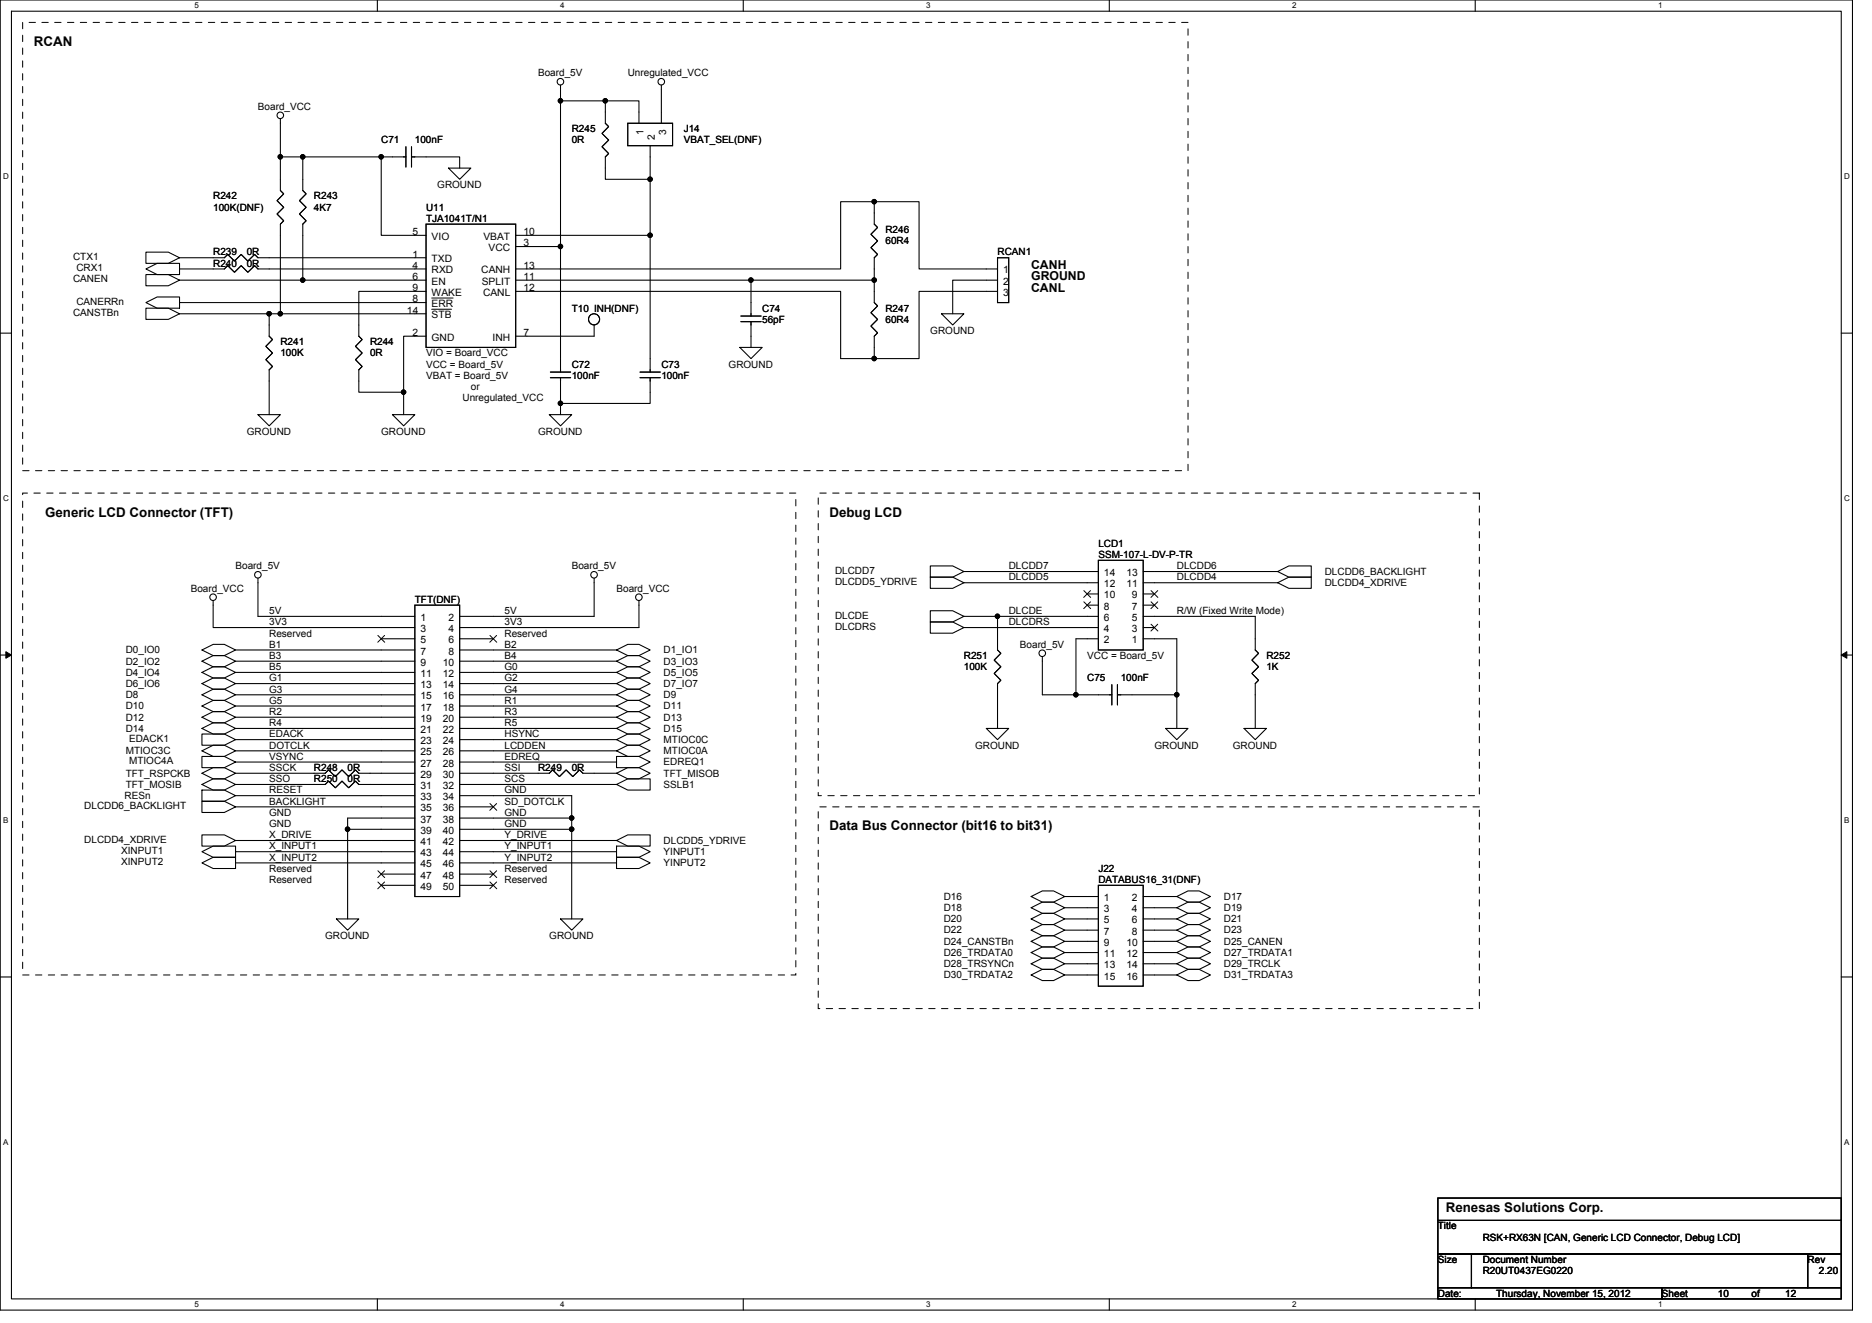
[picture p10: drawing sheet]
<svg xmlns="http://www.w3.org/2000/svg" width="297mm" height="210mm" viewBox="0 0 297 210" stroke-linecap="round" stroke-linejoin="round" font-family="sans-serif">
<path d="M0 0h293.9v207.9h-293.9zM1.8 1.8h290.4v204.3h-290.4z" fill="none" stroke="#000" stroke-width=".17"/>
<g fill="#fff">
<path d="M30.8 .2h.7v1.4h-.7z"/>
<path d="M30.8 206.3h.7v1.4h-.7z"/>
</g>
<path d="M59.9 0v1.8M59.9 206.1v1.8" fill="none" stroke="#000" stroke-width=".17"/>
<g fill="#fff">
<path d="M88.9 .2h.7v1.4h-.7z"/>
<path d="M88.9 206.3h.7v1.4h-.7z"/>
</g>
<path d="M117.9 0v1.8M117.9 206.1v1.8" fill="none" stroke="#000" stroke-width=".17"/>
<g fill="#fff">
<path d="M147 .2h.7v1.4h-.7z"/>
<path d="M147 206.3h.7v1.4h-.7z"/>
</g>
<path d="M176 0v1.8M176 206.1v1.8" fill="none" stroke="#000" stroke-width=".17"/>
<g fill="#fff">
<path d="M205 .2h.7v1.4h-.7z"/>
<path d="M205 206.3h.7v1.4h-.7z"/>
</g>
<path d="M234.1 0v1.8M234.1 206.1v1.8" fill="none" stroke="#000" stroke-width=".17"/>
<g fill="#fff">
<path d="M263.1 .2h.7v1.4h-.7z"/>
<path d="M263.1 206.3h.7v1.4h-.7z"/>
<path d="M.5 27.3h.9v1.4h-.9z"/>
<path d="M292.6 27.3h.9v1.4h-.9z"/>
<path d="M.5 78.4h.9v1.4h-.9z"/>
<path d="M292.6 78.4h.9v1.4h-.9z"/>
</g>
<path d="M0 52.9h1.8M292.2 52.9h1.7" fill="none" stroke="#000" stroke-width=".17"/>
<g fill="#fff">
<path d="M.5 129.5h.8v1.4h-.8z"/>
<path d="M292.6 129.5h.9v1.4h-.9z"/>
</g>
<path d="M0 103.9h1.8M292.2 103.9h1.7" fill="none" stroke="#000" stroke-width=".17"/>
<path d="M.9 103.4l.9 .5-.9 .5zM292.2 103.9l.8-.5v1z" fill="#000" stroke="#000" stroke-width=".16"/>
<g fill="#fff">
<path d="M.5 180.5h.8v1.4h-.8z"/>
<path d="M292.6 180.5h.9v1.4h-.9z"/>
</g>
<g fill="none" stroke="#000" stroke-width=".17">
<path d="M44.5 18.8v6.1M88.9 13.5v2.5M88.9 16v23.1M88.9 16h7.2v3.6l.5 .5-1.1 1.1 1.1 1-1.1 1.1 1.1 1.1-.5 .5v3.5h7.1v8.9M96.1 16h5.3v3.6M99.6 19.6h7.1v3.5h-7.1zM104.9 13.5v6.1M48 24.9h-3.5v5.3l.5 .6-1 1 1 1.1-1 1.1 1 1-.5 .6v14.2h23.1M48 24.9v5.3l.6 .6-1.1 1 1.1 1.1-1.1 1.1 1.1 1-.6 .6v8.9l19.6-.1M48 24.9h12.5M60.5 24.9h3.9M60.5 24.9v12.4h7.1"/>
<path d="M64.4 23.3v3.2M65.3 24.9h7.6v1.8M65.3 23.3v3.2M67.6 35.6h14.2v19.5h-14.2zM71.2 26.7h3.5l-1.8 1.7zM81.8 39.1h7.1M81.8 37.3h21.4M88.9 39.1v19.9M103.2 37.3v21.7M103.2 23.1v5.3M138.7 32h7.1v10.7h12.5M23.2 42.7l1.7-.9h3.6v1.8h-3.6z"/>
<path d="M23.2 43.6h3.5l1.8 .8-1.8 .9h-3.5zM23.2 48l1.7-.9h3.6v1.8h-3.6zM23.2 48.9h3.5l1.8 .9-1.8 .9h-3.5zM23.2 40h3.5l1.8 .9-1.8 .9h-3.5zM28.5 44.5h19.5M28.5 49.8h14.2M28.5 48h39.1M44.5 49.8h-1.8v3.5l.5 .6-1 1 1 1.1-1 1.1 1 1-.5 .6v7.1M67.6 40.9h-26.7l-.5-.5-1.1 1-1-1-1.1 1-1.1-1-.5 .5h-7.1M67.6 42.7h-26.7l-.5-.6-1.1 1.1-1-1.1-1.1 1.1-1.1-1.1-.5 .6h-7.1M67.6 46.2h-10.7v7.1l.6 .6-1.1 1 1.1 1.1-1.1 1.1 1.1 1-.6 .6v3.5h7.1v3.6M67.6 53.3h-3.6v8.9"/>
<path d="M81.8 44.4l37.4 .1M81.8 42.7h51.6v-10.7h5.3v3.6l.6 .5-1.1 1.1 1.1 1-1.1 1.1 1.1 1.1-.6 .5v3.5M87.3 59.9h3.2M87.3 59h3.2M88.9 59.9v4.1M94.3 51.6v1.7h-12.5M101.6 59.9h3.2M101.6 59h3.2M103.2 59.9v4.1h-14.3M117.4 55.1h3.5l-1.7 1.8zM117.6 51h3.2M117.6 50.1h3.2"/>
<path d="M119.2 51v4.1M138.7 44.4v3.6l.6 .5-1.1 1.1 1.1 1.1-1.1 1 1.1 1.1-.6 .5v3.6h-5.3v-10.7h-51.6M138.7 44.5h-19.5v5.6M149.4 49.8h3.5l-1.7 1.8zM158.3 40.9h1.8v7.1h-1.8zM158.3 44.4h-7.1v5.4M158.3 46.2h-12.5v10.7h-7.1M40.9 65.8h3.6l-1.8 1.8zM62.3 65.8h3.5l-1.8 1.8zM87.2 65.8h3.5l-1.8 1.8zM88.9 64v1.8M33.8 95.3v4.3h32"/>
<path d="M40.9 91.7v6.1h24.9M65.8 96h7.1v46.2h-7.1zM94.3 91.7v6.1h-21.4M101.4 95.3v4.3h-28.5M147.6 89.8h3.6l1.7 .9-1.7 .9h-3.6zM147.6 91.6h3.6l1.7 .9-1.7 .8h-3.6zM147.6 96.9h3.6l1.7 .9-1.7 .9h-3.6zM147.6 98.7h3.6l1.7 .9-1.7 .9h-3.6zM152.9 99.6h21.4M152.9 90.7h21.4M152.9 97.8h5.4M158.3 97.8h16"/>
<path d="M158.3 97.8v5.3l.5 .6-1 1 1 1.1-1 1 1 1.1-.5 .6v7.1M172.5 96h1.8M172.5 94.2h1.8M174.3 88.9h7.1v14.2h-7.1zM174.3 92.5h-21.4M181.4 90.7h21.3M181.4 92.5h21.3M181.4 97.8h17.8v5.3l.5 .6-1.1 1 1.1 1.1-1.1 1 1.1 1.1-.5 .6v7.1M181.4 99.6h1.8M181.4 96h1.8M181.4 94.2h1.8M202.7 90.7l1.8-.9h3.6v1.8h-3.6z"/>
<path d="M202.7 92.5l1.8-.9h3.6v1.7h-3.6zM32 116.5h3.6l1.8 .8-1.8 .9h-3.6zM32 103.1l1.8-.9h1.8l1.8 .9-1.8 .9h-1.8zM32 104.9l1.8-.9h1.8l1.8 .9-1.8 .9h-1.8zM32 106.7l1.8-.9h1.8l1.8 .9-1.8 .9h-1.8zM32 108.5l1.8-.9h1.8l1.8 .9-1.8 .8h-1.8zM32 112l1.8-.9h1.8l1.8 .9-1.8 .9h-1.8zM32 113.8l1.8-.9h1.8l1.8 .9-1.8 .9h-1.8zM32 115.6l1.8-.9h1.8l1.8 .9-1.8 .9h-1.8zM32 110.2l1.8-.9h1.8l1.8 .9-1.8 .9h-1.8zM32 119.1l1.8-.9h1.8l1.8 .9-1.8 .9h-1.8zM60.5 101.3h5.3"/>
<path d="M65.8 103.1h-28.4M65.8 104.9h-28.4M65.8 106.7h-28.4M65.8 108.5h-28.4M65.8 110.2h-28.4M65.8 112h-28.4M65.8 113.8h-28.4M65.8 115.6h-28.4M65.8 117.3h-28.4M65.8 119.1h-28.4M72.9 103.1h24.9M72.9 104.9h24.9"/>
<path d="M72.9 106.7h24.9M72.9 108.5h24.9M72.9 110.2h24.9M72.9 112h24.9M72.9 113.8h24.9M72.9 115.6h24.9M72.9 119.1h24.9M72.9 117.3h24.9M72.9 101.3h5.4M97.8 103.1l1.8-.9h1.8l1.8 .9-1.8 .9h-1.8zM97.8 104.9l1.8-.9h1.8l1.8 .9-1.8 .9h-1.8zM97.8 106.7l1.8-.9h1.8l1.8 .9-1.8 .9h-1.8z"/>
<path d="M97.8 108.5l1.8-.9h1.8l1.8 .9-1.8 .8h-1.8zM97.8 110.2l1.8-.9h1.8l1.8 .9-1.8 .9h-1.8zM97.8 112l1.8-.9h1.8l1.8 .9-1.8 .9h-1.8zM97.8 113.8l1.8-.9h1.8l1.8 .9-1.8 .9h-1.8zM97.8 115.6l1.8-.9h1.8l1.8 .9-1.8 .9h-1.8zM97.8 119.1l1.8-.9h1.8l1.8 .9-1.8 .9h-1.8zM97.8 117.3l1.8-.8h1.8l1.8 .8-1.8 .9h-1.8zM156.5 115.6h3.6l-1.8 1.7zM165.4 104.2v6h5.3M170.7 110.2h5.7M174.3 101.3h-3.6v8.9M176.4 108.6v3.2"/>
<path d="M177.3 110.2h9.4M177.3 108.6v3.2M181.4 101.3h5.3v8.9M185 115.6h3.5l-1.8 1.7zM186.7 110.2v5.4M197.4 115.6h3.6l-1.8 1.7zM32 120h3.6l1.8 .9-1.8 .9h-3.6zM32 127.1h3.6l1.8 .9-1.8 .9h-3.6zM32 132.5h3.6l1.8 .8-1.8 .9h-3.6zM32 135.1l1.8-.9h3.6v1.8h-3.6zM32 136.9l1.8-.9h3.6v1.8h-3.6zM32 122.7l1.8-.9h1.8l1.8 .9-1.8 .9h-1.8z"/>
<path d="M32 124.5l1.8-.9h1.8l1.8 .9-1.8 .8h-1.8zM32 125.3h3.6l1.8 .9-1.8 .9h-3.6zM37.4 126.2h28.4M37.4 128h28.4M37.4 133.3h28.4M37.4 135.1h28.4M37.4 122.7h14.2l.5-.5 1.1 1 1.1-1 1 1 1.1-1 .5 .5h8.9M37.4 124.5h14.2l.5-.6 1.1 1.1 1.1-1.1 1 1.1 1.1-1.1 .5 .6h8.9M55.2 131.6h10.6M55.2 131.6v14.2M60.5 138.7h5.3M65.8 120.9h-28.4"/>
<path d="M65.8 129.8h-10.6v1.8M65.8 136.9h-28.4M72.9 124.5h24.9M72.9 120.9h24.9M72.9 126.2h17.8v3.6M72.9 129.8h17.8M72.9 133.3l24.9 .1M72.9 135.1h24.9M72.9 136.9h24.9M72.9 131.6h17.8M72.9 128h5.4M72.9 138.7h5.4"/>
<path d="M90.7 131.6v14.2M90.7 129.8v1.8M97.8 122.7h-5.3l-.5-.5-1.1 1-1.1-1-1 1-1.1-1-.5 .5h-14.3M97.8 122.7l1.8-.9h1.8l1.8 .9-1.8 .9h-1.8zM97.8 120h3.6l1.8 .9-1.8 .9h-3.6zM97.8 124.5l1.8-.9h3.6v1.7h-3.6zM97.8 133.3l1.8-.8h3.6v1.7h-3.6zM97.8 134.2h3.6l1.8 .9-1.8 .9h-3.6zM97.8 136h3.6l1.8 .9-1.8 .9h-3.6zM0 155h1.8M53.4 145.8h3.5l-1.7 1.8zM60.5 140.5h5.3"/>
<path d="M72.9 140.5h5.4M88.9 145.8h3.6l-1.8 1.8zM163.6 142.2l1.8-.8h1.8l1.7 .8-1.7 .9h-1.8zM163.6 144l1.8-.9h1.8l1.7 .9-1.7 .9h-1.8zM163.6 145.8l1.8-.9h1.8l1.7 .9-1.7 .9h-1.8zM163.6 147.6l1.8-.9h1.8l1.7 .9-1.7 .9h-1.8zM163.6 149.4l1.8-.9h1.8l1.7 .9-1.7 .8h-1.8zM163.6 151.1l1.8-.9h1.8l1.7 .9-1.7 .9h-1.8zM163.6 152.9l1.8-.9h1.8l1.7 .9-1.7 .9h-1.8zM163.6 154.7l1.8-.9h1.8l1.7 .9-1.7 .9h-1.8zM168.9 142.2h5.4M174.3 140.5h7.1v16h-7.1z"/>
<path d="M174.3 144h-5.4M174.3 145.8h-5.4M174.3 147.6h-5.4M174.3 149.4h-5.4M174.3 151.1h-5.4M174.3 152.9h-5.4M174.3 154.7h-5.4M181.4 154.7h5.3M181.4 152.9h5.3M181.4 151.1h5.3M181.4 149.4h5.3M181.4 147.6h5.3"/>
<path d="M181.4 145.8h5.3M181.4 144h5.3M181.4 142.2h5.3M186.7 142.2l1.8-.8h1.8l1.8 .8-1.8 .9h-1.8zM186.7 144l1.8-.9h1.8l1.8 .9-1.8 .9h-1.8zM186.7 145.8l1.8-.9h1.8l1.8 .9-1.8 .9h-1.8zM186.7 147.6l1.8-.9h1.8l1.8 .9-1.8 .9h-1.8zM186.7 149.4l1.8-.9h1.8l1.8 .9-1.8 .8h-1.8zM186.7 151.1l1.8-.9h1.8l1.8 .9-1.8 .9h-1.8zM186.7 152.9l1.8-.9h1.8l1.8 .9-1.8 .9h-1.8zM186.7 154.7l1.8-.9h1.8l1.8 .9-1.8 .9h-1.8zM292.2 155h1.7"/>
<path d="M228.2 190.1h64v3.5h-64zM228.2 193.6h64v5.4h-64zM228.2 199h5.3v5.3h-5.3zM233.5 199h53.3v5.3h-53.3zM286.8 199h5.4v5.3h-5.4zM228.2 204.3h35.5v1.8h-35.5zM263.7 204.3h28.5v1.8h-28.5z"/>
<circle cx="44.5" cy="18.3" r=".52"/>
<circle cx="88.9" cy="13" r=".52"/>
<circle cx="104.9" cy="13" r=".52"/>
<circle cx="94.3" cy="50.7" r=".88"/>
<circle cx="33.8" cy="94.8" r=".52"/>
<circle cx="40.9" cy="91.2" r=".52"/>
<circle cx="94.3" cy="91.2" r=".52"/>
<circle cx="101.4" cy="94.8" r=".52"/>
<circle cx="165.4" cy="103.6" r=".52"/>
</g>
<g fill="#000" stroke="#000" stroke-width=".17">
<circle cx="88.9" cy="16" r=".35"/>
<circle cx="96" cy="16" r=".35"/>
<circle cx="44.5" cy="24.9" r=".35"/>
<circle cx="48" cy="24.9" r=".35"/>
<circle cx="60.5" cy="24.9" r=".35"/>
<circle cx="88.9" cy="39.1" r=".35"/>
<circle cx="103.2" cy="37.3" r=".35"/>
<circle cx="103.2" cy="28.4" r=".35"/>
<circle cx="138.7" cy="32" r=".35"/>
<circle cx="42.7" cy="49.8" r=".35"/>
<circle cx="44.5" cy="49.8" r=".35"/>
<circle cx="48" cy="44.4" r=".35"/>
<circle cx="119.2" cy="44.4" r=".35"/>
<circle cx="138.7" cy="44.4" r=".35"/>
<circle cx="138.7" cy="56.9" r=".35"/>
<circle cx="64" cy="62.2" r=".35"/>
<circle cx="88.9" cy="64" r=".35"/>
<circle cx="158.3" cy="97.8" r=".35"/>
<circle cx="170.7" cy="110.2" r=".35"/>
<circle cx="186.7" cy="110.2" r=".35"/>
<circle cx="55.1" cy="131.6" r=".35"/>
<circle cx="90.7" cy="131.6" r=".35"/>
<circle cx="90.7" cy="129.8" r=".35"/>
</g>
<path d="M3.6 3.6h184.9v71.1h-184.9zM3.6 78.2h122.7v76.5h-122.7zM129.8 78.2h104.9v48h-104.9zM129.8 128h104.9v32h-104.9z" fill="none" stroke="#000" stroke-width=".16" stroke-dasharray="1 1 1 1 1 1 1 1"/>
<g fill="none" stroke="#000" stroke-width=".16">
<path d="M68.5 47.3h3.4M68.5 49.1h3.1M172 95.5l1.1 1.1M172 93.7l1.1 1.1M173 95.5l-1 1.1M173 93.7l-1 1.1M182.6 99l1.1 1.1M182.6 95.5l1.1 1.1M182.6 93.7l1.1 1.1M183.7 99l-1.1 1.1M183.7 95.5l-1.1 1.1M183.7 93.7l-1.1 1.1"/>
<path d="M60 100.8l1 1.1M61 100.8l-1.1 1.1M77.7 100.8l1.1 1.1M78.8 100.8l-1.1 1.1M60 138.2l1 1M60 139.9l1 1.1M61 138.2l-1.1 1M61 139.9l-1.1 1.1M77.7 127.5l1.1 1.1M77.7 138.2l1.1 1M77.7 139.9l1.1 1.1M78.8 127.5l-1.1 1.1"/>
<path d="M78.8 138.2l-1.1 1M78.8 139.9l-1.1 1.1"/>
</g>
<g font-size="2.1">
<text x="5.4" y="7.3">RCAN</text>
<text x="7.2" y="82">Generic LCD Connector (TFT)</text>
<text x="131.6" y="82">Debug LCD</text>
<text x="131.6" y="131.8">Data Bus Connector (bit16 to bit31)</text>
<text x="229.4" y="192.2">Renesas Solutions Corp.</text>
</g>
<g font-size="1.9">
<text x="163.6" y="42.7">CANH</text>
<text x="163.6" y="44.5">GROUND</text>
<text x="163.6" y="46.3">CANL</text>
</g>
<g font-size="1.6">
<text x="40.9" y="17.4">Board_VCC</text>
<text x="85.4" y="12.1">Board_5V</text>
<text x="99.6" y="12.1">Unregulated_VCC</text>
<text x="60.5" y="22.8">C71</text>
<text x="65.8" y="22.8">100nF</text>
<text x="90.7" y="21">R245</text>
<text x="90.7" y="22.8">0R</text>
<text x="102.1" y="21.4" transform="rotate(-90 102.1 21.4)">1</text>
<text x="103.9" y="22.2" transform="rotate(-90 103.9 22.2)">2</text>
<text x="105.7" y="21.4" transform="rotate(-90 105.7 21.4)">3</text>
<text x="108.5" y="21">J14</text>
<text x="108.5" y="22.8">VBAT_SEL(DNF)</text>
<text x="69.4" y="29.9">GROUND</text>
<text x="33.8" y="31.6">R242</text>
<text x="33.8" y="33.4">100K(DNF)</text>
<text x="49.8" y="31.6">R243</text>
<text x="49.8" y="33.4">4K7</text>
<text x="67.6" y="33.4">U11</text>
<text x="67.6" y="35.2">TJA1041T/N1</text>
<text x="11.6" y="41.3">CTX1</text>
<text x="33.8" y="40.5">R239</text>
<text x="39.2" y="40.5">0R</text>
<text x="65.5" y="40.9">1</text>
<text x="65.5" y="37.3">5</text>
<text x="68.5" y="41.6">TXD</text>
<text x="68.5" y="38.1">VIO</text>
<text x="76.7" y="38.1">VBAT</text>
<text x="77.5" y="39.8">VCC</text>
<text x="83.1" y="37.3">10</text>
<text x="83.1" y="39.1">3</text>
<text x="140.5" y="37">R246</text>
<text x="140.5" y="38.8">60R4</text>
<text x="158.3" y="40.5">RCAN1</text>
<text x="11.6" y="44.8">CANEN</text>
<text x="12.1" y="43">CRX1</text>
<text x="33.8" y="42.3">R240</text>
<text x="39.2" y="42.3">0R</text>
<text x="65.5" y="42.7">4</text>
<text x="65.5" y="44.4">6</text>
<text x="65.5" y="46.2">9</text>
<text x="65.5" y="48">8</text>
<text x="68.5" y="43.4">RXD</text>
<text x="68.5" y="45.2">EN</text>
<text x="68.5" y="46.9">WAKE</text>
<text x="76.4" y="43.4">CANH</text>
<text x="76.5" y="45.2">SPLIT</text>
<text x="76.6" y="46.9">CANL</text>
<text x="83.1" y="44.4">11</text>
<text x="83.1" y="46.2">12</text>
<text x="83.1" y="42.7">13</text>
<text x="159.2" y="43.4">1</text>
<text x="159.2" y="45.2">2</text>
<text x="159.2" y="46.9">3</text>
<text x="11.6" y="50.1">CANSTBn</text>
<text x="12.1" y="48.4">CANERRn</text>
<text x="64.6" y="49.8">14</text>
<text x="65.5" y="53.3">2</text>
<text x="68.5" y="48.7">ERR</text>
<text x="68.5" y="50.5">STB</text>
<text x="83.1" y="53.3">7</text>
<text x="90.7" y="49.4">T10 INH(DNF)</text>
<text x="120.9" y="49.4">C74</text>
<text x="120.9" y="51.2">56pF</text>
<text x="140.5" y="49.4">R247</text>
<text x="140.5" y="51.2">60R4</text>
<text x="147.6" y="53">GROUND</text>
<text x="44.5" y="54.8">R241</text>
<text x="44.5" y="56.5">100K</text>
<text x="58.7" y="54.8">R244</text>
<text x="58.7" y="56.5">0R</text>
<text x="67.6" y="56.5">VIO = Board_VCC</text>
<text x="67.6" y="58.3">VCC = Board_5V</text>
<text x="68.5" y="54.1">GND</text>
<text x="78.2" y="54.1">INH</text>
<text x="90.7" y="58.3">C72</text>
<text x="104.9" y="58.3">C73</text>
<text x="115.6" y="58.3">GROUND</text>
<text x="67.6" y="60.1">VBAT = Board_5V</text>
<text x="73.4" y="63.6">Unregulated_VCC</text>
<text x="74.7" y="61.9">or</text>
<text x="90.7" y="60.1">100nF</text>
<text x="104.9" y="60.1">100nF</text>
<text x="39.2" y="69">GROUND</text>
<text x="60.5" y="69">GROUND</text>
<text x="85.4" y="69">GROUND</text>
<text x="174.3" y="86.8">LCD1</text>
<text x="174.3" y="88.5">SSM-107-L-DV-P-TR</text>
<text x="30.3" y="93.9">Board_VCC</text>
<text x="37.4" y="90.3">Board_5V</text>
<text x="65.8" y="95.7">TFT(DNF)</text>
<text x="90.7" y="90.3">Board_5V</text>
<text x="97.8" y="93.9">Board_VCC</text>
<text x="132.5" y="91">DLCDD7</text>
<text x="132.5" y="92.8">DLCDD5_YDRIVE</text>
<text x="160.1" y="90.3">DLCDD7</text>
<text x="160.1" y="92.1">DLCDD5</text>
<text x="175.2" y="95">10</text>
<text x="175.2" y="93.2">12</text>
<text x="175.2" y="91.4">14</text>
<text x="178.7" y="93.2">11</text>
<text x="178.7" y="91.4">13</text>
<text x="179.6" y="95">9</text>
<text x="186.7" y="90.3">DLCDD6</text>
<text x="186.7" y="92.1">DLCDD4</text>
<text x="210.2" y="91.2">DLCDD6_BACKLIGHT</text>
<text x="210.2" y="93">DLCDD4_XDRIVE</text>
<text x="42.7" y="97.4">5V</text>
<text x="42.7" y="99.2">3V3</text>
<text x="42.7" y="101">Reserved</text>
<text x="66.7" y="98.5">1</text>
<text x="66.7" y="100.3">3</text>
<text x="71.2" y="98.5">2</text>
<text x="71.2" y="100.3">4</text>
<text x="80" y="97.4">5V</text>
<text x="80" y="99.2">3V3</text>
<text x="80" y="101">Reserved</text>
<text x="132.5" y="98.1">DLCDE</text>
<text x="132.5" y="99.9">DLCDRS</text>
<text x="160.1" y="97.4">DLCDE</text>
<text x="160.1" y="99.2">DLCDRS</text>
<text x="175.2" y="100.3">4</text>
<text x="175.2" y="98.5">6</text>
<text x="175.2" y="96.7">8</text>
<text x="179.6" y="100.3">3</text>
<text x="179.6" y="98.5">5</text>
<text x="179.6" y="96.7">7</text>
<text x="186.7" y="97.4">R/W (Fixed Write Mode)</text>
<text x="20" y="103.7">D0_IO0</text>
<text x="20" y="105.4">D2_IO2</text>
<text x="20" y="107.2">D4_IO4</text>
<text x="42.7" y="102.8">B1</text>
<text x="42.7" y="104.5">B3</text>
<text x="42.7" y="106.3">B5</text>
<text x="66.7" y="102.1">5</text>
<text x="66.7" y="103.8">7</text>
<text x="66.7" y="105.6">9</text>
<text x="66.7" y="107.4">11</text>
<text x="70.3" y="105.6">10</text>
<text x="70.3" y="107.4">12</text>
<text x="71.2" y="102.1">6</text>
<text x="71.2" y="103.8">8</text>
<text x="80" y="102.8">B2</text>
<text x="80" y="104.5">B4</text>
<text x="80" y="106.3">G0</text>
<text x="105.3" y="103.7">D1_IO1</text>
<text x="105.3" y="105.4">D3_IO3</text>
<text x="105.3" y="107.2">D5_IO5</text>
<text x="152.9" y="104.5">R251</text>
<text x="152.9" y="106.3">100K</text>
<text x="161.8" y="102.8">Board_5V</text>
<text x="172.5" y="104.5">VCC = Board_5V</text>
<text x="175.2" y="102.1">2</text>
<text x="179.6" y="102.1">1</text>
<text x="201" y="104.5">R252</text>
<text x="201" y="106.3">1K</text>
<text x="20" y="109">D6_IO6</text>
<text x="20" y="112.5">D10</text>
<text x="20" y="110.8">D8</text>
<text x="42.7" y="108.1">G1</text>
<text x="42.7" y="109.9">G3</text>
<text x="42.7" y="111.7">G5</text>
<text x="42.7" y="113.4">R2</text>
<text x="66.7" y="109.2">13</text>
<text x="66.7" y="111">15</text>
<text x="66.7" y="112.7">17</text>
<text x="70.3" y="109.2">14</text>
<text x="70.3" y="111">16</text>
<text x="70.3" y="112.7">18</text>
<text x="80" y="108.1">G2</text>
<text x="80" y="109.9">G4</text>
<text x="80" y="111.7">R1</text>
<text x="80" y="113.4">R3</text>
<text x="105.3" y="109">D7_IO7</text>
<text x="105.3" y="110.8">D9</text>
<text x="105.3" y="112.5">D11</text>
<text x="172.5" y="108.1">C75</text>
<text x="177.8" y="108.1">100nF</text>
<text x="20" y="114.3">D12</text>
<text x="20" y="116.1">D14</text>
<text x="20" y="119.7">MTIOC3C</text>
<text x="20.5" y="117.7">EDACK1</text>
<text x="42.7" y="115.2">R4</text>
<text x="42.7" y="117">EDACK</text>
<text x="42.7" y="118.8">DOTCLK</text>
<text x="66.7" y="114.5">19</text>
<text x="66.7" y="116.3">21</text>
<text x="66.7" y="118.1">23</text>
<text x="66.7" y="119.8">25</text>
<text x="70.3" y="114.5">20</text>
<text x="70.3" y="116.3">22</text>
<text x="70.3" y="118.1">24</text>
<text x="70.3" y="119.8">26</text>
<text x="80" y="117">HSYNC</text>
<text x="80" y="115.2">R5</text>
<text x="80" y="118.8">LCDDEN</text>
<text x="105.3" y="114.3">D13</text>
<text x="105.3" y="116.1">D15</text>
<text x="105.3" y="119.7">MTIOC0A</text>
<text x="105.3" y="117.9">MTIOC0C</text>
<text x="154.7" y="118.8">GROUND</text>
<text x="183.2" y="118.8">GROUND</text>
<text x="195.6" y="118.8">GROUND</text>
<text x="20" y="123.2">TFT_RSPCKB</text>
<text x="20" y="125">TFT_MOSIB</text>
<text x="20.5" y="121.3">MTIOC4A</text>
<text x="42.7" y="120.5">VSYNC</text>
<text x="42.7" y="122.3">SSCK</text>
<text x="42.7" y="124.1">SSO</text>
<text x="42.7" y="125.9">RESET</text>
<text x="49.8" y="122.3">R248</text>
<text x="49.8" y="124.1">R250</text>
<text x="55.2" y="122.3">0R</text>
<text x="55.2" y="124.1">0R</text>
<text x="66.7" y="121.6">27</text>
<text x="66.7" y="123.4">29</text>
<text x="66.7" y="125.2">31</text>
<text x="70.3" y="121.6">28</text>
<text x="70.3" y="123.4">30</text>
<text x="70.3" y="125.2">32</text>
<text x="80" y="120.5">EDREQ</text>
<text x="80" y="122.3">SSI</text>
<text x="80" y="124.1">SCS</text>
<text x="80" y="125.9">GND</text>
<text x="85.4" y="122.3">R249</text>
<text x="90.7" y="122.3">0R</text>
<text x="105.3" y="123.2">TFT_MISOB</text>
<text x="105.3" y="121.4">EDREQ1</text>
<text x="105.3" y="125">SSLB1</text>
<text x="13.4" y="128.4">DLCDD6_BACKLIGHT</text>
<text x="19.8" y="126.8">RESn</text>
<text x="42.7" y="127.7">BACKLIGHT</text>
<text x="42.7" y="129.4">GND</text>
<text x="42.7" y="131.2">GND</text>
<text x="66.7" y="127">33</text>
<text x="66.7" y="128.7">35</text>
<text x="66.7" y="130.5">37</text>
<text x="70.3" y="127">34</text>
<text x="70.3" y="128.7">36</text>
<text x="70.3" y="130.5">38</text>
<text x="80" y="127.7">SD_DOTCLK</text>
<text x="80" y="129.4">GND</text>
<text x="80" y="131.2">GND</text>
<text x="13.4" y="133.7">DLCDD4_XDRIVE</text>
<text x="19.2" y="135.5">XINPUT1</text>
<text x="19.2" y="137.3">XINPUT2</text>
<text x="42.7" y="133">X_DRIVE</text>
<text x="42.7" y="134.8">X_INPUT1</text>
<text x="42.7" y="136.5">X_INPUT2</text>
<text x="66.7" y="132.3">39</text>
<text x="66.7" y="134.1">41</text>
<text x="66.7" y="135.8">43</text>
<text x="66.7" y="137.6">45</text>
<text x="70.3" y="132.3">40</text>
<text x="70.3" y="134.1">42</text>
<text x="70.3" y="135.8">44</text>
<text x="70.3" y="137.6">46</text>
<text x="80" y="133">Y_DRIVE</text>
<text x="80" y="134.8">Y_INPUT1</text>
<text x="80" y="136.5">Y_INPUT2</text>
<text x="105.3" y="133.9">DLCDD5_YDRIVE</text>
<text x="105.3" y="135.7">YINPUT1</text>
<text x="105.3" y="137.4">YINPUT2</text>
<text x="42.7" y="138.3">Reserved</text>
<text x="42.7" y="140.1">Reserved</text>
<text x="66.7" y="139.4">47</text>
<text x="66.7" y="141.2">49</text>
<text x="70.3" y="139.4">48</text>
<text x="70.3" y="141.2">50</text>
<text x="80" y="138.3">Reserved</text>
<text x="80" y="140.1">Reserved</text>
<text x="149.8" y="142.8">D16</text>
<text x="174.3" y="138.3">J22</text>
<text x="174.3" y="140.1">DATABUS16_31(DNF)</text>
<text x="175.2" y="143">1</text>
<text x="179.6" y="143">2</text>
<text x="194.2" y="142.8">D17</text>
<text x="51.6" y="149">GROUND</text>
<text x="87.2" y="149">GROUND</text>
<text x="149.8" y="144.5">D18</text>
<text x="149.8" y="146.3">D20</text>
<text x="149.8" y="148.1">D22</text>
<text x="149.8" y="149.9">D24_CANSTBn</text>
<text x="175.2" y="144.7">3</text>
<text x="175.2" y="146.5">5</text>
<text x="175.2" y="148.3">7</text>
<text x="179.6" y="144.7">4</text>
<text x="179.6" y="146.5">6</text>
<text x="179.6" y="148.3">8</text>
<text x="194.2" y="144.5">D19</text>
<text x="194.2" y="146.3">D21</text>
<text x="194.2" y="148.1">D23</text>
<text x="194.2" y="149.9">D25_CANEN</text>
<text x="149.8" y="151.7">D26_TRDATA0</text>
<text x="149.8" y="153.4">D28_TRSYNCn</text>
<text x="149.8" y="155.2">D30_TRDATA2</text>
<text x="175.2" y="150.1">9</text>
<text x="175.2" y="151.8">11</text>
<text x="175.2" y="153.6">13</text>
<text x="175.2" y="155.4">15</text>
<text x="178.7" y="150.1">10</text>
<text x="178.7" y="151.8">12</text>
<text x="178.7" y="153.6">14</text>
<text x="178.7" y="155.4">16</text>
<text x="194.2" y="151.7">D27_TRDATA1</text>
<text x="194.2" y="153.4">D29_TRCLK</text>
<text x="194.2" y="155.2">D31_TRDATA3</text>
<text x="228.2" y="195.1">Title</text>
<text x="235.3" y="196.8">RSK+RX63N [CAN, Generic LCD Connector, Debug LCD]</text>
<text x="228.2" y="200.4">Size</text>
<text x="235.3" y="200.4">Document Number</text>
<text x="235.3" y="202.2">R20UT0437EG0220</text>
<text x="286.8" y="200.4">Rev</text>
<text x="288.6" y="202.2">2.20</text>
<text x="228.2" y="205.7">Date:</text>
<text x="237.4" y="205.7">Thursday, November 15, 2012</text>
<text x="263.7" y="205.7">Sheet</text>
<text x="272.6" y="205.7">10</text>
<text x="277.9" y="205.7">of</text>
<text x="283.3" y="205.7">12</text>
</g>
<g font-size="1.3">
<text x="30.8" y="1.3">5</text>
<text x="88.9" y="1.3">4</text>
<text x="147" y="1.3">3</text>
<text x="205" y="1.3">2</text>
<text x="263.1" y="1.3">1</text>
<text x=".5" y="28.4">D</text>
<text x="292.6" y="28.4">D</text>
<text x=".5" y="79.5">C</text>
<text x="292.6" y="79.5">C</text>
<text x=".5" y="130.6">B</text>
<text x="292.6" y="130.6">B</text>
<text x=".5" y="181.7">A</text>
<text x="292.6" y="181.7">A</text>
<text x="30.8" y="207.4">5</text>
<text x="88.9" y="207.4">4</text>
<text x="147" y="207.4">3</text>
<text x="205" y="207.4">2</text>
<text x="263.1" y="207.4">1</text>
</g>
</svg>
